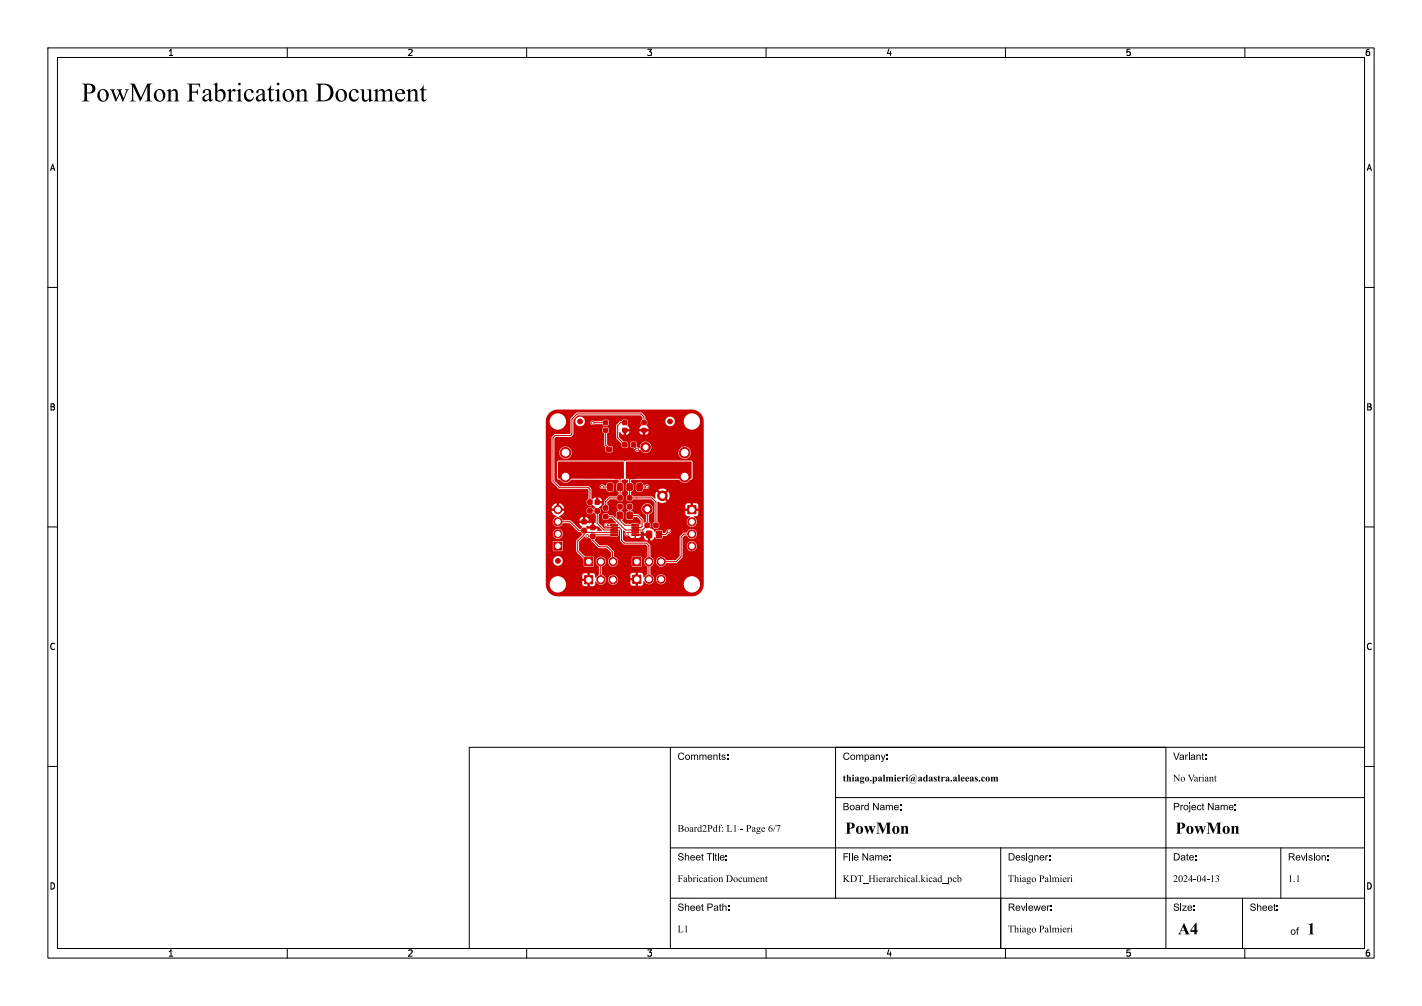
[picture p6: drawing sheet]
<svg xmlns="http://www.w3.org/2000/svg" width="297mm" height="210mm" viewBox="0 0 297 210" stroke-linecap="round" stroke-linejoin="round" font-family="sans-serif">
<g fill="#ca0000" stroke="#ca0000" stroke-width=".21">
<path d="M122.1 116.4h1.7v1.7h-1.7z"/>
<path d="M131 101h1v1.3h-1z"/>
<path d="M133.1 101h1v1.3h-1z"/>
<path d="M130.1 92.5h.8v.8h-.8z"/>
<path d="M131.9 92.5h.9v.8h-.9z"/>
<path d="M123.4 109.7h.8v.8h-.8z"/>
<path d="M123.4 111.5h.8v.9h-.8z"/>
<path d="M115.7 113.2h1.7v1.7h-1.7z"/>
<path d="M134.8 109.3h.8v.8h-.8z"/>
<path d="M136.6 109.3h.8v.8h-.8z"/>
<path d="M128.4 98.3h1.1v1.6h-1.1z"/>
<path d="M131.5 98.3h1.1v1.6h-1.1z"/>
<path d="M134.1 87.9h.8v.7h-.8z"/>
<path d="M134.1 89.4h.8v.8h-.8z"/>
<path d="M121.6 108.5h.8v.8h-.8z"/>
<path d="M121.6 110.3h.8v.9h-.8z"/>
<path d="M122.8 104.4h.8v.8h-.8z"/>
<path d="M122.8 106.2h.8v.9h-.8z"/>
<path d="M126.1 105.6h.8v.9h-.8z"/>
<path d="M126.1 107.5h.8v.8h-.8z"/>
<path d="M129 101h1v1.3h-1z"/>
<path d="M126.9 101h1v1.3h-1z"/>
<path d="M122.1 120.2h1.7v1.7h-1.7z"/>
<path d="M126.1 87.9h.8v.7h-.8z"/>
<path d="M126.1 89.4h.8v.8h-.8z"/>
<path d="M132.1 116.4h1.8v1.7h-1.8z"/>
<path d="M131 107h1v1.3h-1z"/>
<path d="M128.9 107h1.1v1.3h-1.1z"/>
<path d="M126.7 93.4h1.1v.8h-1.1z"/>
<path d="M126.7 96.7h1.1v.8h-1.1z"/>
<path d="M132.1 120.1h1.8v1.7h-1.8z"/>
<path d="M124.3 104.4h.8v.8h-.8z"/>
<path d="M124.3 106.2h.8v.9h-.8z"/>
<path d="M127.6 109.5h1.3l.1 .2-1.4 .1z"/>
<path d="M127.6 110h1.3l.1 .2-1.4 .1z"/>
<path d="M127.6 110.5h1.3l.1 .2-1.4 .1z"/>
<path d="M127.6 111h1.3l.1 .2-1.4 .1z"/>
<path d="M127.6 111.5h1.3l.1 .2-1.4 .1z"/>
<path d="M132 111.5h1.3l.1 .2-1.4 .1z"/>
<path d="M132 111h1.3l.1 .2-1.4 .1z"/>
<path d="M132 110.5h1.3l.1 .2-1.4 .1z"/>
<path d="M132 110h1.3l.1 .2-1.4 .1z"/>
<path d="M132 109.5h1.3l.1 .2-1.4 .1z"/>
<path d="M130.1 87.9h.8v.7h-.8z"/>
<path d="M130.1 89.4h.8v.8h-.8z"/>
<path d="M129.1 103.5h.8v.9h-.8z"/>
<path d="M129.1 105.3h.8v.9h-.8z"/>
<path d="M131.1 103.5h.8v.9h-.8z"/>
<path d="M131.1 105.3h.8v.9h-.8z"/>
<path d="M143.7 105.6h1.7v1.7h-1.7z"/>
<path d="M137.1 110.9h1.1v1.3h-1.1z"/>
<path d="M135 110.9h1.1v1.3h-1.1z"/>
<circle cx="125.5" cy="117.2" r=".85"/>
<circle cx="128" cy="117.2" r=".85"/>
<circle cx="116.5" cy="111.5" r=".85"/>
<circle cx="116.5" cy="108.9" r=".85"/>
<circle cx="116.5" cy="106.4" r=".85"/>
<circle cx="118.1" cy="94.5" r="1.1"/>
<circle cx="118.1" cy="99.5" r="1.1"/>
<circle cx="121.2" cy="88" r=".5"/>
<circle cx="116.5" cy="117.1" r=".5"/>
<circle cx="143" cy="99.5" r="1.1"/>
<circle cx="143" cy="94.5" r="1.1"/>
<circle cx="125.5" cy="121" r=".85"/>
<circle cx="128" cy="121" r=".85"/>
<circle cx="135.5" cy="117.2" r=".85"/>
<circle cx="138.1" cy="117.2" r=".85"/>
<circle cx="135.5" cy="120.9" r=".85"/>
<circle cx="138.1" cy="120.9" r=".85"/>
<circle cx="140" cy="88" r=".5"/>
<circle cx="144.5" cy="108.9" r=".85"/>
<circle cx="144.5" cy="111.5" r=".85"/>
<circle cx="144.5" cy="114" r=".85"/>
<circle cx="134.8" cy="93.4" r="1"/>
<circle cx="138.4" cy="103.5" r="1"/>
<circle cx="135.2" cy="106.3" r="1"/>
<circle cx="133.1" cy="93.9" r=".28"/>
<circle cx="125.7" cy="101.6" r=".28"/>
<circle cx="130.9" cy="111.5" r=".28"/>
<circle cx="123.8" cy="88.3" r=".28"/>
<circle cx="139.7" cy="110.9" r=".28"/>
<circle cx="135.1" cy="101.6" r=".28"/>
<circle cx="122.7" cy="111.9" r=".28"/>
<circle cx="126.6" cy="109.6" r=".28"/>
</g>
<g fill="none" stroke="#ca0000" stroke-width=".21">
<path d="M126.5 89.8v3.1l.9 .9M126.5 88.2l-2.7 .1M129.5 98.6h.1M129.5 98.6v5.3h-2.2l-.8 .8v1.3M130.5 92.9h.1M130.5 88.2h-.9l-.6 .6v2.6l1.5 1.5M131.5 98.6v5.3h4.6l.9 .9v4.9M132.3 92.9v.2l.8 .8M134.5 88.2v-1.2l-.6-.6h-13.4l-1 1.1v3.1l-.3 .3h-3.2l-.5 .5v9l1.4 1.4h6l.3 .3v2.7M116.5 108.9h2.6l1.8 1.8h1.1M122 110.7l.4 .4h5.9M122 110.7v.9l-1.4 1.4v2l2.2 2.2"/>
<path d="M122.7 111.9h1.1M123.2 106.7h1.5v2.6l1.4 1.3h2.2M123.8 111.9v.9l1.3 1.3h1.7l1.1 1.1M125.4 117.2v3.8M125.7 101.6l1.7 .1M126.6 109.6h1.7M127.9 115.3v1.9M127.9 115.2v.1M128.3 110.1h1M128.3 111.6h-4.2l-.3 .3M129.3 110.1l.5 .5v2.2l.6 .6h4.6l.5 .5v7M129.3 110.1h.1"/>
<path d="M129.5 101.7h.1M129.5 105.8l-.1 2.8 1.1 1.1M130.5 109.6v.1M130.5 109.6h2.2M131.5 105.8v2.2M131.5 101.7h.1M131.5 107.6h1.7l.9 .9v1.4M132.7 111.1h-1.5l-.3 .4M133 103.9h.1M134.1 109.9l-.2 .3-1.2-.1M134.1 109.9h.1M135.1 101.6l-1.5 .1"/>
<path d="M135.2 106.3v3.4l-1 .9h-3.6l-2.7-2.7h-1.4M135.2 109.5v.1M135.6 111.6h-2.9M139.7 110.9l-.7 .7h-1.4M144.5 111.5h-1.6l-.6 .6v4.1l-1.1 1h-3.1"/>
</g>
<g fill="#ca0000">
<path d="M130.7 96.4l13.6-.1 .1 .2v3.3l-.1 .1h-13.5l-.1-.1z"/>
<path d="M114.6 86.3l1-.6 .9-.2h27.9a2.5 2.5 0 0 1 2.6 2.5v34a2.5 2.5 0 0 1-2.5 2.5h-28a2.5 2.5 0 0 1-2.5-2.6h.8v.2a1.7 1.7 0 0 0 2.6 1.4 1.7 1.7 0 0 0 0-3 1.7 1.7 0 0 0-2.6 1.4h-.8v-1.8h7.6v.7h.9v.5h-.9v.7l.4 .4h.7v-.9h.5v.9l.9-.1 .2-.3 .1-.6a1.25 1.25 0 0 0 2 .1l.2-.6h.4a1.06 1.06 0 0 0 1.4 1.1 1.06 1.06 0 0 0 .4-1.7 1.06 1.06 0 0 0-1.8 .4v.2h-.4a1.47 1.47 0 0 0-.9-1v-1.5a1.07 1.07 0 0 0 .9-1.3 1.07 1.07 0 0 0-1.3-.8 1.07 1.07 0 0 0-.8 1.3l.6 .7v1.7l-.7 .7-.1-.8-.4-.2h-.7v.9h-.5v-.9h-.8l-.3 .4h-7.6v-2.9h1.5l.1 .2a1.01 1.01 0 0 0 1.6 .4 1.01 1.01 0 0 0-.3-1.6 1.01 1.01 0 0 0-1.4 1h-1.5v-4.1h1.5v1.8l.2 .2 1.8-.1 .1-1.9-.2-.1-3.4 .1v-1.7h1.5a1.06 1.06 0 0 0 1.4 1 1.06 1.06 0 0 0 .3-1.7 1.06 1.06 0 0 0-1.7 .5v.2h-1.5v-20.1h1.2l.1 9.3 1.5 1.5h6l.1 .2v1.7l-.4 .5v.7l.3 .3h.7a.41 .41 0 0 1 .7 .3h.1a.35 .35 0 0 1-.2 .4 .35 .35 0 0 1-.4-.2l-1 .1-.2 .2 .1 .8 .3 .2h.6l.5-.3 .4 .4v1.6l-.3 .1v.8h.8l.8 .7v.2h-.9v-.4h-2.1l-.3-.5 .3-.1 .9 .1v-.8l-.5 .2-2.1-.1a.77 .77 0 0 0 .6 .7l-.3 .5h-.3l-1.8-1.8h-1.6h5.4a.73 .73 0 0 0-.8-.7v.8h-.5v-.8l-.4 .2-.3 .5h-3.4l-.8-.7v-.2a1.35 1.35 0 0 0 1-1.1h-.8v-.5h.8a1.34 1.34 0 0 0-1-1v.8h-.5l-.1-.8a1.34 1.34 0 0 0-1 1h.9v.5l-.9 .1a1.68 1.68 0 0 0 1.1 1.1 1.12 1.12 0 0 0-.6 1.8 1.12 1.12 0 0 0 1.9-.4h1.4l1.7 1.8 .6 .1 .3 .3-1.2 1.5v2.3l1.5 1.6 .1 1.4 1.9 .1 .1-.2v-1.8l-1.8-.1-1.2-1.3v-1.8l1.1-1.1a.79 .79 0 0 0 1.1 .3l.3 .3 .1 .4 1.4 1.4 1.8 .1 .8 .9v.8a1.07 1.07 0 0 0-.6 1.5 1.07 1.07 0 0 0 1.7 .3 1.07 1.07 0 0 0-.1-1.6h3.3l.1 1.8 1.9 .1 .1-.1 .1-1.8-.2-.2h-1.8l-.2 .2h-3.3l-.4-.3v-1l-1.2-1.2-1.7-.1-1.1-1.1 .4-.8 4.4 .1 .2-.3v-.9a.17 .17 0 0 1 .1-.2 .17 .17 0 0 1 .2 .2v2l.7 .8 4.7 .1 .3 .4v2.1a1.17 1.17 0 0 0-.7 1 1.17 1.17 0 0 0 .7 1.1v1.6l-.7 .6h-.1l-.1-.7-.3-.2h-.8v.9h-.4v-.9h-.8l-.3 .4-.1 .7h1v.5h-1l.1 .7 .2 .3 .9 .1v-.9h.4v.9h.8l.3-.3 .2-.7a1.09 1.09 0 0 0 1.2 .6 1.09 1.09 0 0 0 .9-1.1h.4v.2a1.05 1.05 0 0 0 1.5 .9h4.3v.2a1.7 1.7 0 0 0 2.6 1.4 1.7 1.7 0 0 0 0-3 1.7 1.7 0 0 0-2.6 1.4h-4.2a1.05 1.05 0 0 0 .1-1.9 1.05 1.05 0 0 0-1.7 .8h-.4l-.2-.5-.5-.4v-1.6a1.14 1.14 0 0 0 .7-1.2h.4v.2a1.11 1.11 0 0 0 1 1 1.11 1.11 0 0 0 1.2-.8h2.2l1.1-1.2 .1-2.4h.9a1.06 1.06 0 0 0 1.4 1.1 1.06 1.06 0 0 0 .3-1.7 1.06 1.06 0 0 0-1.7 .4v.2h-.9v-1.7l.4-.4h.5a1.07 1.07 0 0 0 1.6 .6 1.07 1.07 0 0 0 0-1.8 1.07 1.07 0 0 0-1.6 .6h-.7l-.8 .8-.1 4.1-.8 .8h-2a1.07 1.07 0 0 0-1.1-.7 1.07 1.07 0 0 0-1 .9h-.4l-.2-.5-.5-.4-.1-2.3-.6-.8h-4.7l-.4-.5v-1.8l.2-.1 .3 .4a.52 .52 0 0 0 0 .8 .52 .52 0 0 0 .8-.1l.2 .3 .4 .2 2.5-.2a.75 .75 0 0 0 .8 .7v-1h-.8v.3h-.7l.1-.3h-1.1v.5h-.3v-.6l.3-.2h1.1l-.1-.5 .6-.1 .1 .4h.9l.2 .3 .2 .1v1.1a.93 .93 0 0 0 .9-.7l.5 .4h.9l.3-.2 .1-.4h.6l.5-.5a.5 .5 0 0 0 .6-.5 .5 .5 0 0 0-.5-.5 .5 .5 0 0 0-.5 .6l-.3 .3h-.3l-.3-.5-.3-.1h-.8l-.4 .3h-.2a.97 .97 0 0 0-.8-.7l.1-.9-.4-.5v-1.4a1.21 1.21 0 0 0 .7-1.9 1.21 1.21 0 0 0-2 0 1.21 1.21 0 0 0 .7 1.8v1.5l-.4 .3-.1-.9-1-.9-1-.1-.2-.5-.3-.1v-.2l.3-.4-.2-.9-.9-.1-.3 .3v.7l.4 .5-.5 .5 .1 1.2 .3 .2h.8l.4-.2 .1-.4h.7l.7 .8v.7l-.1 .1-.3-.2h-2.8l-.7-.7 .3-.4v-1.1l-.4-.5 .3-.4 .1-.8-.2-.3h-.8l-.4 .3v.7l.4 .5-.5 .3-.1 1.2-.6-.5h-.8l-.4-.4h-.6l-.3 .2-.1 .8 .3 .3 .7 .1 .4-.4h.5l1 .9-.1 .2h-1.6a.49 .49 0 0 0-.7 0 .49 .49 0 0 0 0 .7 .49 .49 0 0 0 .7-.1l.3 .1v.3h-1.1l-1.2-1.2v-1.7l.4-.4v-.7l-.3-.4 .5-.4 .1-.4h-.9l-.3-.5h1.2a.73 .73 0 0 0-.7-.8v.8h-.5v-.8l-.7 .4-.3-.1v-2l-.5-.6h2.3a.5 .5 0 0 0 .2 .5 .5 .5 0 0 0 .6 0h.5l.1 .4 .3 .2h1l.2-.4v-1.1l-.3-.3h-.9l-.2 .1-.2 .5h-.4l-.3-.3a.47 .47 0 0 0-.6 .4h-8.3l-1.2-1.2v-3.8h.5v3.3l.2 .3a.83 .83 0 0 1 .9 .5 1.4 1.4 0 0 0 1.9-.5l9.9 .1v.5l-.5 .4v1.1l.5 .5v.5l-.4 .4-1.6 .1-.9 .8-.1 .8-.4 .4 .1 .8 .3 .2h.6l.3-.2 .1-.8-.4-.4v-.4l.6-.6 1.3-.1 .5 .4 .9-.1 .1-.9-.4-.4v-.5l.5-.5v-1.1l-.5-.4v-.4l.7-.3 .6 .2 .1 .5-.5 .4v1.1l.5 .5v.5l-.4 .4 .1 .9 .9 .1 .5-.4h3.7l.7 .7v4l-.4 .5 .1 .7 .3 .2h.6l.4-.3-.1-.8-.3-.3v-3.4h5.9v.7h.9v.5h-.9v.8l.3 .2 .6 .1v.2a1.06 1.06 0 0 0-.4 1.6 1.06 1.06 0 0 0 1.7 0 1.06 1.06 0 0 0-.5-1.7v-.1l.7-.1 .2-.3 .1-.7h-1v-.5h1l-.1-.8-.2-.3h-.8v.9h-.5v-.9h-.9l-.2 .4h-5.9v-.7l.1-.1a1.52 1.52 0 0 0 1.8 0l-.7-.7 .3-.4 .8 .7a1.49 1.49 0 0 0 0-1.7l-.8 .8-.3-.4 .6-.8a1.49 1.49 0 0 0-1.6 .1l.7 .7-.3 .4-.8-.8-.2 .5-.1 1-.6-.5h-3.9l-.5-.4v-.5l.5-.5v-1.1h.5v1.1l.4 .4h.9l.3-.6h.5a.47 .47 0 0 0 .6-.2 .47 .47 0 0 0-.2-.7 .47 .47 0 0 0-.7 .3h-.2l-.1-.4-.3-.2h-.8l-.4 .3h-.5l-.5-.4v-.5h10.1a1.37 1.37 0 0 0 2.3 0l.3-.1 .2-.3v-3.3l-.3-.4h-13.6l-.3 .2-.3-.2h-13.5l-.4 .4h-.5v-2.1h1v.2a1.3 1.3 0 0 0 2 1 1.3 1.3 0 0 0 0-2.2 1.3 1.3 0 0 0-2 1h-1v-2.9l.4-.3h3.1l.4-.5 .1-1.1h6v.6l.4 .3v2.5l.3 .3-.1 .8 .4 .3h.8l.4-.1v-1l-.9-.2-.3-.3v-2.2l.4-.5v-.6l-.2-.2-.9-.1-.3 .4h-6v-1.5h.4v.2a1 1 0 0 0 1 .7 1 1 0 0 0 .9-.8h1.2v.1a.52 .52 0 0 0 .4 .4 .52 .52 0 0 0 .5-.2h1.5l.5 .4 2.5-.1v2.6l1.1 1.2 .1 .7 .3 .2h.8l.2-.3v-.6h.4v.6a.55 .55 0 0 0 .7 .4l.3 .2a.54 .54 0 0 0 .5 .5 .54 .54 0 0 0 .5-.5 1.38 1.38 0 0 0 1.9 .6h6.2v.2a1.3 1.3 0 0 0 2 1 1.3 1.3 0 0 0 0-2.2 1.3 1.3 0 0 0-2 1h-6.2a1.23 1.23 0 0 0-.2-2.2 1.23 1.23 0 0 0-1.7 1.4l-.6-.3v-.8l-.2-.3h-.8l-.4 .4h-.4l-.2-.4h-.8l-.9-1v-1h.2l.4 .5 .9 .1a.71 .71 0 0 0 .7-.7h2l.4 .6 .9 .1a.71 .71 0 0 0 .7-.7h-.8v.7h-.5l.1-.7h-3.5v.7h-.6v-.9l.3-.1v-.2h1l-.2-.5-.3-.2 .2-1-.4-.3h-.7l-.3 .3-.3 .1-.8 .8h-1.7l.2-.3v-.6l-.4-.3h-.7l-.4 .3h-1.5l-.5-.1-.4 .4h-1.2a1 1 0 0 0-.9-1.2 1 1 0 0 0-1 1.1h-.4v-.5l.9-.9h13l.5 .4v.4l-.4 .4 .2 1-.3 .2-.2 .5h2l-.2-.5-.3-.2 .2-.8h3.8a1.01 1.01 0 0 0 1.1 .9 1.01 1.01 0 0 0 .9-1.1h1.8v.2a1.7 1.7 0 0 0 2.6 1.4 1.7 1.7 0 0 0 0-3 1.7 1.7 0 0 0-2.6 1.4h-1.8l-.1-.2a1.01 1.01 0 0 0-1.1-.7 1.01 1.01 0 0 0-.8 1.1h-3.8l-.1-.3-.3-.3-.1-.7-.8-.7h-13.4l-1.3 1.3-.1 3.2h-3.2l-.7 .7h-1.2v-3.4h.8a1.7 1.7 0 0 0 2.4 1.7 1.7 1.7 0 0 0 .4-2.9 1.7 1.7 0 0 0-2.8 1v.2h-.8l.2-.8z"/>
<path d="M116.6 96.4l13.6-.1 .1 .2v3.3l-.1 .1h-13.5l-.2-.1z"/>
</g>
<g fill="#fff" stroke="#fff" stroke-width=".21">
<circle cx="133.1" cy="93.9" r=".12"/>
<circle cx="125.7" cy="101.6" r=".12"/>
<circle cx="130.9" cy="111.5" r=".12"/>
<circle cx="123.8" cy="88.3" r=".12"/>
<circle cx="139.7" cy="110.9" r=".12"/>
<circle cx="135.1" cy="101.6" r=".12"/>
<circle cx="122.7" cy="111.9" r=".12"/>
<circle cx="126.6" cy="109.6" r=".12"/>
<circle cx="123" cy="117.2" r=".5"/>
<circle cx="125.5" cy="117.2" r=".5"/>
<circle cx="128" cy="117.2" r=".5"/>
<circle cx="116.5" cy="88" r="1.5"/>
<circle cx="116.5" cy="114" r=".5"/>
<circle cx="116.5" cy="111.5" r=".5"/>
<circle cx="116.5" cy="108.9" r=".5"/>
<circle cx="116.5" cy="106.4" r=".5"/>
<circle cx="118.1" cy="94.5" r=".7"/>
<circle cx="118.1" cy="99.5" r=".7"/>
<circle cx="144.5" cy="122" r="1.5"/>
<circle cx="144.5" cy="88" r="1.5"/>
<circle cx="143" cy="99.5" r=".7"/>
<circle cx="143" cy="94.5" r=".7"/>
<circle cx="116.5" cy="122" r="1.5"/>
<circle cx="123" cy="121" r=".5"/>
<circle cx="125.5" cy="121" r=".5"/>
<circle cx="128" cy="121" r=".5"/>
<circle cx="133" cy="117.2" r=".5"/>
<circle cx="135.5" cy="117.2" r=".5"/>
<circle cx="138.1" cy="117.2" r=".5"/>
<circle cx="133" cy="120.9" r=".5"/>
<circle cx="135.5" cy="120.9" r=".5"/>
<circle cx="138.1" cy="120.9" r=".5"/>
<circle cx="144.5" cy="106.4" r=".5"/>
<circle cx="144.5" cy="108.9" r=".5"/>
<circle cx="144.5" cy="111.5" r=".5"/>
<circle cx="144.5" cy="114" r=".5"/>
<circle cx="134.8" cy="93.4" r=".5"/>
<circle cx="138.4" cy="103.5" r=".5"/>
<circle cx="135.2" cy="106.3" r=".5"/>
</g>
<g fill="none" stroke="#000" stroke-width=".21">
<path d="M10 10h277v190h-277zM12 12h273v186h-273zM60 10v2M110 10v2M160 10v2M210 10v2M260 10v2M10 60h2M285 60h2M10 110h2M285 110h2M140 156v42"/>
<path d="M174.5 156v31.5M243.5 156v42M285 156h-187v42M10 160h2M140 177h145M174.5 166.5h110.5M209 177v21M267.5 177v10.5M285 160h2M60 198v2M110 198v2M140 187.5h145"/>
<path d="M160 198v2M210 198v2M259.5 187.5v10.5M260 198v2"/>
</g>
<text font-size="5.6" x="17" y="22.6">PowMonFabricationDocument</text>
<g font-size="3.5">
<text x="176.5" y="174.9">PowMon</text>
<text x="245.5" y="174.9">PowMon</text>
<text x="246" y="195.9">A4</text>
<text x="273" y="196">1</text>
</g>
<g font-size="2.1">
<text x="141.5" y="159.2">Comments:</text>
<text x="176" y="159.2">Company:</text>
<text x="245" y="159.2">Variant:</text>
<text x="176" y="163.7">thiago.palmieri@adastra.aleeas.com</text>
<text x="245" y="163.7">No Variant</text>
<text x="176" y="169.7">Board Name:</text>
<text x="245" y="169.7">Project Name:</text>
<text x="141.5" y="174.2">Board2Pdf:L1 - Page6/7</text>
<text x="141.5" y="180.2">Sheet Title:</text>
<text x="141.5" y="184.7">FabricationDocument</text>
<text x="176" y="184.7">KDT_Hierarchical.kicad_pcb</text>
<text x="176" y="180.2">File Name:</text>
<text x="210.5" y="180.2">Designer:</text>
<text x="210.5" y="184.7">ThiagoPalmieri</text>
<text x="245" y="180.2">Date:</text>
<text x="245" y="184.7">2024-04-13</text>
<text x="269" y="180.2">Revision:</text>
<text x="269" y="184.7">1.1</text>
<text x="141.5" y="190.7">Sheet Path:</text>
<text x="210.5" y="190.7">Reviewer:</text>
<text x="245" y="190.7">Size:</text>
<text x="261" y="190.7">Sheet:</text>
<text x="141.5" y="195.2">L1</text>
<text x="210.5" y="195.2">ThiagoPalmieri</text>
<text x="269.5" y="195.7">of</text>
</g>
<g font-size="1.8">
<text x="35" y="11.9">1</text>
<text x="85" y="11.9">2</text>
<text x="135" y="11.9">3</text>
<text x="185" y="11.9">4</text>
<text x="235" y="11.9">5</text>
<text x="285" y="11.9">6</text>
<text x="10.3" y="35.9">A</text>
<text x="285.4" y="35.9">A</text>
<text x="10.3" y="85.9">B</text>
<text x="285.3" y="85.9">B</text>
<text x="10.3" y="135.9">C</text>
<text x="285.3" y="135.9">C</text>
<text x="10.3" y="185.9">D</text>
<text x="285.3" y="185.9">D</text>
<text x="35" y="199.9">1</text>
<text x="85" y="199.9">2</text>
<text x="135" y="199.9">3</text>
<text x="185" y="199.9">4</text>
<text x="235" y="199.9">5</text>
<text x="285" y="199.9">6</text>
</g>
</svg>
